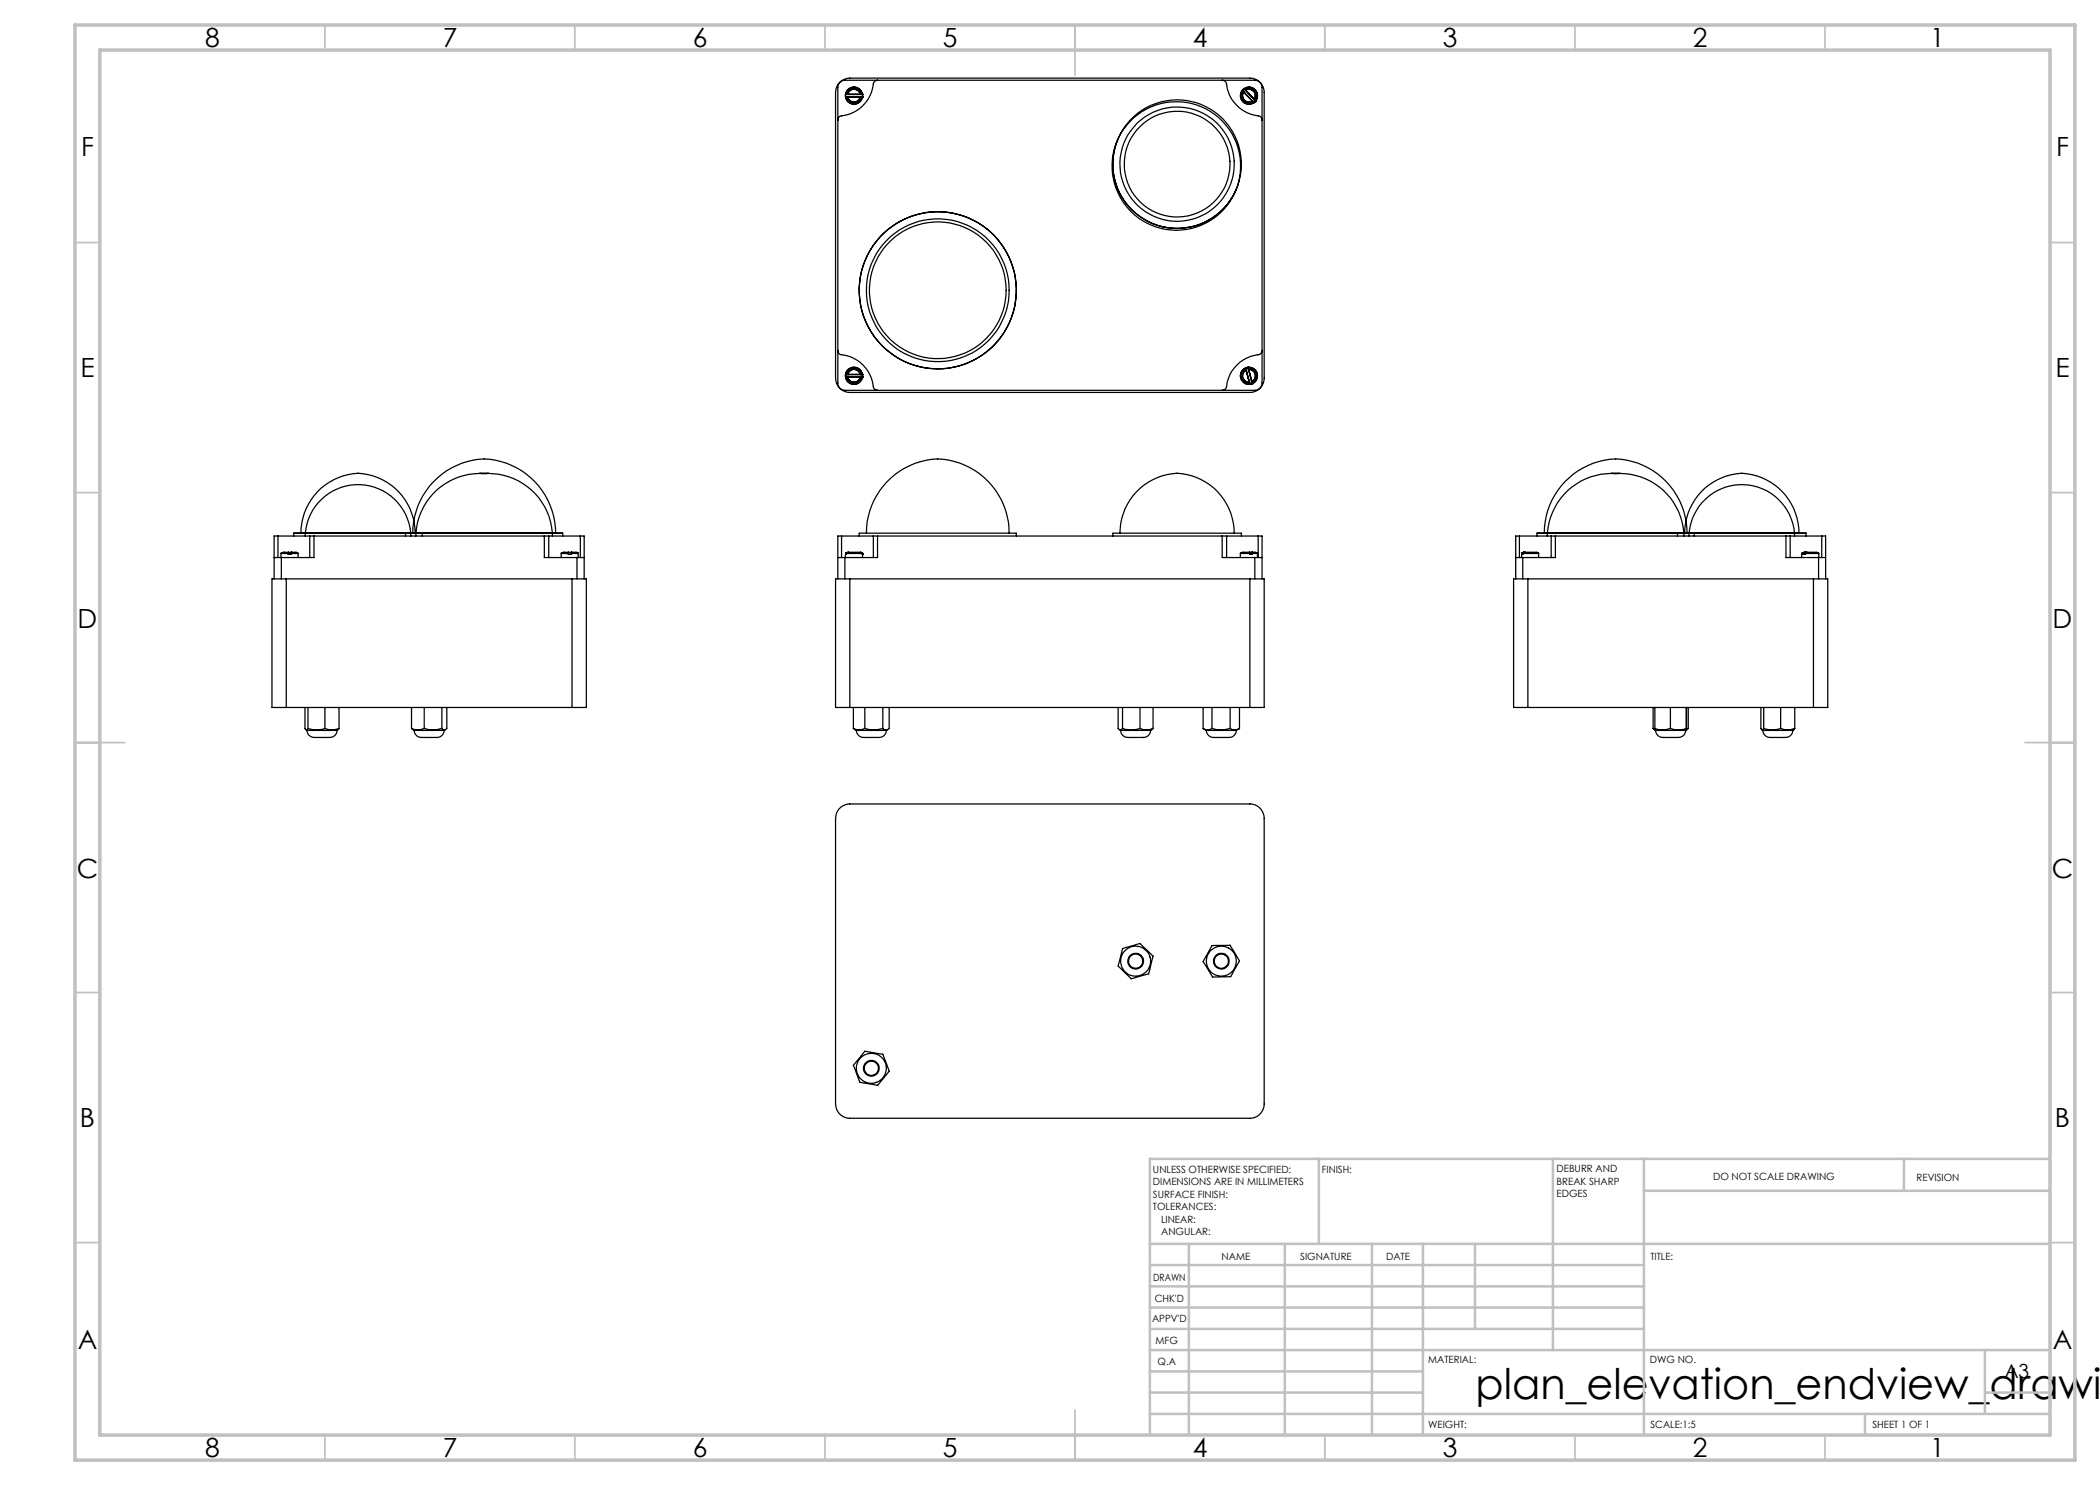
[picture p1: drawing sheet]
<svg xmlns="http://www.w3.org/2000/svg" width="420mm" height="297mm" viewBox="0 0 420 297" stroke-linecap="round" stroke-linejoin="round" font-family="sans-serif">
<g fill="none" stroke="#000" stroke-width=".25">
<path d="M167.8 16.6a2.98 2.98 0 0 1 2.2-1h80a2.86 2.86 0 0 1 2.8 2.9v57.1a2.86 2.86 0 0 1-2.8 2.9h-80a2.86 2.86 0 0 1-2.9-2.9v-57.1a2.84 2.84 0 0 1 .7-1.9zM168 16.5l.5-.3 .5-.2h82a1.45 1.45 0 0 1 1.4 1.5v59.1a1.45 1.45 0 0 1-1.4 1.5h-82a1.39 1.39 0 0 1-1.4-1.5v-59.4zM169.1 19.4h.1M169.1 18.9h.1M169.1 18.9a1.69 1.69 0 0 1 1.7-1.5 1.69 1.69 0 0 1 1.7 1.5M169.1 19.4a1.69 1.69 0 0 0 1.7 1.4 1.69 1.69 0 0 0 1.7-1.4M169.1 18.9v.5M169.1 19.4h3.4M169.1 18.9h3.4M169.2 19.4h.3M169.2 19.4h.1M169.2 18.9h.1"/>
<path d="M169.2 18.9h.3M169.2 19.4a1.6 1.6 0 0 0 1.6 1.3 1.6 1.6 0 0 0 1.6-1.3M169.2 18.9a1.6 1.6 0 0 1 1.6-1.3 1.6 1.6 0 0 1 1.6 1.3M169.2 19.4h3.2M169.2 18.9h3.2M169.5 19.4a1.28 1.28 0 0 0 1.3 1 1.28 1.28 0 0 0 1.2-1M169.5 18.9h.1M169.5 18.9a1.28 1.28 0 0 1 1.3-1.1 1.28 1.28 0 0 1 1.2 1.1M169.5 19.4h.1M172 18.9h.1M172 19.4h.1M172 18.9h.4"/>
<path d="M172 19.4h.4M172.4 18.9h.1M172.4 19.4h.1M172.5 19.4h.1M172.5 19.4h-.1M172.5 18.9h.1M172.5 18.9v.5M175.5 16a.84 .84 0 0 0-.8 .8 7.2 7.2 0 0 1-6.7 6.4l-.3 .4-.1 .4M244.4 16a.85 .85 0 0 1 .9 .8 7.2 7.2 0 0 0 6.7 6.4l.2 .2 .2 .6M248.4 18.1l.1 .1M248.4 18.1a1.71 1.71 0 0 0 .2 2.2 1.71 1.71 0 0 0 2.2 .2M248.4 18.1h.1"/>
<path d="M248.5 18.1v.1M248.5 18.1h.1M248.5 18.1l2.3 2.4M248.5 18.2l.2 .2M248.5 18.2h.1M248.5 18.2a1.58 1.58 0 0 0 .2 2 1.58 1.58 0 0 0 2 .3M248.7 18.4a1.3 1.3 0 0 0 .2 1.6 1.3 1.3 0 0 0 1.6 .2M248.7 18.4h.1M248.7 18.4a1.27 1.27 0 0 0 .2 1.6 1.27 1.27 0 0 0 1.6 .2M248.7 18.4l1.8 1.8M248.8 17.7h.1M248.8 17.7l.1 .1"/>
<path d="M248.8 17.7a1.7 1.7 0 0 1 2.2 .2 1.7 1.7 0 0 1 .1 2.3M248.8 17.7l-.4 .4M248.8 17.7l2.3 2.5M248.9 17.8h.1M248.9 17.8l.2 .3M248.9 17.8l.2 .2M248.9 17.8a1.58 1.58 0 0 1 2 .2 1.58 1.58 0 0 1 .2 2.1M249.1 18.1l1.7 1.8M249.1 18a1.29 1.29 0 0 1 1.6 .2 1.29 1.29 0 0 1 .2 1.7M249.1 18h.1M249.1 18v.1M250.8 19.9h.1"/>
<path d="M250.8 19.9l.2 .2M250.9 19.9h.1M250.9 19.9l.2 .2M223.4 28.2a12.9 12.9 0 0 0 7.2 16.6 12.9 12.9 0 0 0 16.7-7M250.5 20.2h.1M250.5 20.2l.2 .3M250.5 20.2l.2 .2M250.7 20.4v.1M250.7 20.4l.1 .1M250.7 20.5h.1M250.8 20.5h.1M251 20.1h.1"/>
<path d="M251 20.1l.1 .1M251.1 20.1v.1M251.1 20.2h.1M251.1 20.2l-.3 .3M167.6 70.1a.85 .85 0 0 0 .7 .8 7.3 7.3 0 0 1 6.4 6.7l.3 .3 .5 .2M169.1 74.9h.1M169.1 75.4h.1M169.1 74.9a1.69 1.69 0 0 1 1.7-1.5 1.69 1.69 0 0 1 1.7 1.5M169.1 75.4a1.69 1.69 0 0 0 1.7 1.5 1.69 1.69 0 0 0 1.7-1.5M169.1 74.9v.5M169.1 75.4h3.4M169.1 74.9h3.4"/>
<path d="M169.2 74.9h.1M169.2 74.9h.3M169.2 75.4h.3M169.2 75.4h.1M169.2 75.4a1.6 1.6 0 0 0 1.6 1.3 1.6 1.6 0 0 0 1.6-1.3M169.2 74.9a1.6 1.6 0 0 1 1.6-1.3 1.6 1.6 0 0 1 1.6 1.3M169.2 74.9h-.1M169.2 74.9h3.2M169.5 75.4a1.28 1.28 0 0 0 1.3 1 1.28 1.28 0 0 0 1.2-1M169.5 75.4h.1M169.5 74.9a1.28 1.28 0 0 1 1.3-1 1.28 1.28 0 0 1 1.2 1M169.5 74.9h.1"/>
<path d="M172 74.9h.1M172 75.4h.1M172 74.9h.4M172 75.4h.4M172.4 74.9h.1M172.4 75.4h.1M172.5 74.9h.1M172.5 75.4h.1M172.5 74.9v.5M249.1 73.6v.1M249.1 73.6a1.7 1.7 0 0 0-1 2 1.7 1.7 0 0 0 1.8 1.3M249.1 73.6h.1"/>
<path d="M249.1 73.7l.1 .3M249.1 73.7a1.57 1.57 0 0 0-.9 1.9 1.57 1.57 0 0 0 1.7 1.1M249.1 73.6l.1 .1M249.1 73.7h.1M249.1 73.6l.9 3.2M249.2 73.7v.3M249.2 74a1.28 1.28 0 0 0-.7 1.5 1.28 1.28 0 0 0 1.3 .9M249.2 74h.1M249.2 74l.6 2.4M249.2 74l.7 2.4M249.6 73.5h.1M249.6 73.5v.1"/>
<path d="M249.6 73.5l.8 3.2M249.6 73.6h.1M249.6 73.5l.1 .1M249.6 73.5a1.7 1.7 0 0 1 1.8 1.2 1.7 1.7 0 0 1-.9 2M249.6 73.5l-.5 .1M249.6 73.6l.1 .3M249.7 73.6v.3M249.7 73.6a1.57 1.57 0 0 1 1.6 1.2 1.57 1.57 0 0 1-.9 1.8M249.7 73.9a1.28 1.28 0 0 1 1.3 .9 1.28 1.28 0 0 1-.6 1.5M249.7 73.9h.1M249.7 73.9l.7 2.4M249.8 76.4h.1"/>
<path d="M249.8 76.4l.1 .3M249.9 76.4v.3M249.9 76.7h.1M249.9 76.7v.2M249.9 76.7l.1 .1M249.9 76.9h.1M250 76.8h.1M250 76.8l-.1 .1M250 76.8v.1M250.4 76.3h.1M250.4 76.3v.3M250.4 76.6h.1"/>
<path d="M250.4 76.6v.1M250.4 76.6l.1 .1M250.4 76.7h.1M250.5 76.7h.1M250.5 76.7l-.5 .2M252.4 70.1a.84 .84 0 0 1-.8 .8 7.4 7.4 0 0 0-6.4 6.7l-.2 .3-.6 .2M96 94.7h1.7M96 94.7a12.8 12.8 0 0 0-12.9 12.5M97.7 94.7a12.8 12.8 0 0 1 12.8 12.5M322.3 94.7h1.7M322.3 94.7a12.8 12.8 0 0 0-12.8 12.5M324 94.7a12.8 12.8 0 0 1 12.8 12.5"/>
<path d="M54.8 111.5h1.5M55.6 107.2h6.3M55.6 107.2h-.8v8.6M55.6 107.2v4.3M56.2 110.7h1.4M56.2 110.7v.8M56.3 111.5v4.3M56.3 110.6l-.1 .1M56.3 110.6h1.3M56.6 110.5h.1M56.6 110.5h1M56.6 110.5l-.3 .1"/>
<path d="M57.3 115.8h-2.9v25.7h2.9M57.3 115.8h57.1M57.3 115.8v25.7M57.6 110.7v.2h.6M57.6 110.6v.1M57.6 110.7h.1M57.6 110.6h.1M57.6 110.5v.1M57.6 110.5h.1M57.6 110.7l.1 .2M58.1 110.7h.1M58.1 110.7v.2"/>
<path d="M58.2 110.7v.2M58.2 110.6v.1M58.2 110.6l-.1 .1M58.2 110.6h.1M58.2 110.5v.1M58.2 110.5h.1M58.2 110.5h1M58.2 110.7h1.4M58.2 110.6h1.3M58.7 106.6h25.8zM58.7 106.6v.6M59.2 110.5h.1"/>
<path d="M59.2 110.5l.3 .1M59.5 110.6l.1 .1M59.6 110.7v.8M60.2 106.6a11.8 11.8 0 0 1 12.4-11.8 12 12 0 0 1 10.4 11.8M60.2 106.6h22.8zM61 107.2a10.6 10.6 0 0 1 10.6-10.3 10.6 10.6 0 0 1 10.6 10.3M61.9 107.2h.9M61.9 107.2v4.3M62.8 107.2h46.1M62.8 107.2v4.3h-6.5M81.1 106.6v.6M81.1 106.6h31.4z"/>
<path d="M82.5 106.6a14.8 14.8 0 0 1 15.5-14.7 14.9 14.9 0 0 1 13.1 14.7M82.5 106.6h28.6zM84.5 106.6v.6M108.9 107.2h.8M108.9 107.2v4.3h6.5M109.7 107.2h6.4M109.7 107.2v4.3M112.3 110.7h1.4M112.3 110.7l-.1 .8M112.4 110.6l-.1 .1M112.4 110.6h1.3M112.5 106.6v.6"/>
<path d="M112.6 110.5h.1M112.6 110.5h1.1M112.6 110.5l-.2 .1M113.7 110.7v.2h.5M113.7 110.6v.1M113.7 110.7h.1M113.7 110.6h.1M113.7 110.5v.1M113.7 110.5h.1M113.7 110.7v.2M114.2 110.7v.2M114.2 110.6v.1"/>
<path d="M114.2 110.7h.1M114.2 110.6h.1M114.2 110.5v.1M114.2 110.5h.1M114.2 110.5h1M114.2 110.7h1.4M114.2 110.6h1.3M114.4 115.8h2.9v25.7h-2.9M114.4 115.8v25.7M115.2 110.5h.1M115.2 110.5l.3 .1M115.4 111.5h1.4"/>
<path d="M115.4 111.5v4.3M115.5 110.6l.1 .1M115.6 110.7v.8M116.1 107.2h.7v8.6M116.1 107.2v4.3M167.6 111.5h1.4M168.3 107.2h6.4M168.3 107.2h-.7v8.6M168.3 107.2v4.3M169 111.5v4.3M169.1 110.9v.6M169.1 110.7v.2"/>
<path d="M169.1 110.7h3.4M169.1 110.7h.1M169.1 110.9h.1M169.2 110.6l-.1 .1M169.2 110.6h3.2M169.5 110.5h.1M169.5 110.5l-.3 .1M169.5 110.5h2.5M170 115.8h-2.9v25.7h2.9M170 115.8v25.7M170 115.8h80M171.8 107.2v-.6h31.5v.6"/>
<path d="M172 110.5h.1M172 110.5l.4 .1M172.4 110.6l.1 .1M172.5 110.7v.2M172.5 110.9v.6M172.5 110.7h.1M172.5 110.9h.1M173.3 106.6a14.7 14.7 0 0 1 15.4-14.7 14.9 14.9 0 0 1 13.1 14.7M174.7 107.2h.8M174.7 107.2v4.3M175.5 107.2v4.3h-6.5M175.5 107.2h68.9"/>
<path d="M222.6 107.2v-.6h25.7v.6M224 106.6a11.8 11.8 0 0 1 12.4-11.8 12 12 0 0 1 10.4 11.8M244.4 107.2h.9M244.4 107.2v4.3h6.6M245.3 107.2h6.3M245.3 107.2v4.3M248.1 110.7h1.8M248.1 110.7v.8M248.2 110.6l-.1 .1M248.2 110.6h1.7M248.5 110.5h.1M248.5 110.5h1.3"/>
<path d="M248.5 110.5l-.3 .1M249.8 110.5l.1 .1M249.8 110.5h.1M249.8 110.5h.6M249.9 110.6v.1M249.9 110.6l.1 .1M249.9 110.7l.1 .2M249.9 110.7h.1M250 115.8h2.8v25.7h-2.8M250 110.9h.5M250 110.7v.2M250 115.8v25.7"/>
<path d="M250.4 110.5v.1M250.4 110.5h.1M250.4 110.5h.7M250.4 110.6l.1 .1M250.4 110.7h.1M250.4 110.6v.1M250.4 110.6h.1M250.4 110.6h1M250.4 110.7v.2M250.5 110.7v.2M250.5 110.7h1M251 111.5h1.4"/>
<path d="M251 111.5v4.3M251.1 110.5h.1M251.1 110.5l.3 .1M251.4 110.6l.1 .1M251.5 110.7v.8M251.6 107.2h.8v8.6M251.6 107.2v4.3M303.1 111.5h1.5M303.9 107.2h6.3M303.9 107.2h-.8v8.6M303.9 107.2v4.3M304.3 110.7v.2"/>
<path d="M304.3 110.9h.1M304.3 110.7h.1M304.3 110.7v.8M304.4 110.6l-.1 .1M304.4 110.9h.1M304.4 110.6h.1M304.5 110.7l-.1 .2M304.5 110.7h.1M304.5 110.7h3.2M304.6 111.5v4.3M304.6 110.6l-.1 .1M304.6 110.6h3"/>
<path d="M304.7 110.5h.1M304.7 110.5l-.3 .1M304.7 110.5h.2M304.9 110.5h.1M304.9 110.5l-.3 .1M304.9 110.5h2.4M305.6 115.8h-2.9v25.7h2.9M305.6 115.8h57.1M305.6 115.8v25.7M307.3 110.5h.1M307.3 110.5l.3 .1M307.4 106.6h31.4z"/>
<path d="M307.4 106.6v.6M307.6 110.6l.1 .1M307.7 110.7v.8M308.9 106.6a14.7 14.7 0 0 1 15.4-14.7 14.9 14.9 0 0 1 13.1 14.7M308.9 106.6h28.5zM310.2 107.2h.9M310.2 107.2v4.3M311.1 107.2h46.1M311.1 107.2v4.3h-6.5M335.5 106.6h25.7zM335.5 106.6v.6M336.9 106.6a11.8 11.8 0 0 1 12.5-11.8 12 12 0 0 1 10.4 11.8"/>
<path d="M336.9 106.6h22.9zM337.8 107.2a10.6 10.6 0 0 1 10.6-10.3 10.6 10.6 0 0 1 10.5 10.3M338.8 106.6v.6M357.2 107.2h.8M357.2 107.2v4.3h6.5M358 107.2h6.3M358 107.2v4.3M360.4 110.7h.2M360.4 110.7l-.1 .8M360.5 110.6l-.1 .1M360.5 110.6h.3M360.6 110.7v.2h.4"/>
<path d="M360.6 110.7h.1M360.7 110.7v.2M360.8 110.6l-.1 .1M360.8 110.6l-.2 .1M360.8 110.6h.1M360.8 110.5h.1M360.8 110.5h.2M360.8 110.5l-.3 .1M361 110.5l-.2 .1M361 110.5h.1M361 110.5h.4M361 110.7v.2"/>
<path d="M361 110.7h.1M361 110.6v.1M361 110.7h2.7M361.1 110.6l-.1 .1M361.1 110.6h2.5M361.2 106.6v.6M361.3 110.5h.1M361.4 110.5l-.3 .1M361.4 110.5h.1M361.4 110.5h1.9M362.7 115.8h2.8v25.7h-2.8M362.7 115.8v25.7"/>
<path d="M363.3 110.5h.1M363.4 110.5l.2 .1M363.6 110.6l.1 .1M363.7 111.5h1.4M363.7 111.5v4.3M363.7 110.7l.1 .8M364.3 107.2h.8v8.6M364.3 107.2v4.3M57.3 141.5h57.1M61 141.5v4.2l.3 .3 .3-.3M61.2 146l.2 .1M61.4 146.1a1.67 1.67 0 0 0 2.2 1.4h1.7a1.62 1.62 0 0 0 2.1-1.4"/>
<path d="M61.4 146.1h6M61.6 145.7a4.9 4.9 0 0 0 3.4 0M61.6 141.5v4.2M65 145.7a3.7 3.7 0 0 0 2.8 0M65 141.5v4.2M67.6 146l-.2 .1M67.8 145.7l-.2 .2M67.8 141.5v4.2M82.3 145.7l.3 .2M82.3 145.7a2.99 2.99 0 0 0 2.5 0M82.3 141.5v4.2M82.5 145.9l.3 .2"/>
<path d="M82.8 146.1a1.62 1.62 0 0 0 2.1 1.4h2a1.55 1.55 0 0 0 1.9-1.4M82.8 146.1h6M84.8 145.7a5.6 5.6 0 0 0 3.6 0M84.8 141.5v4.2M88.4 141.5v4.2M89.1 145.9l-.3 .2M89.4 141.5v4.2a.56 .56 0 0 1-1 0M170 141.5h80M170.7 145.7l.6 .4M170.7 145.7a2.47 2.47 0 0 0 2.3 0M170.7 141.5v4.2M171.3 146.1a1.7 1.7 0 0 0 2.2 1.4h1.4a1.9 1.9 0 0 0 2.3-1.1l.1-.3"/>
<path d="M171.3 146.1h6M173 145.7a5.9 5.9 0 0 0 3.6 0M173 141.5v4.2M176.6 141.5v4.2M177.6 145.9l-.3 .2M177.8 141.5v4.2a.82 .82 0 0 1-1.2 0M223.6 141.5v4.2l.4 .3 .5-.3M223.9 145.9l.2 .2M224.1 146.1a1.65 1.65 0 0 0 2.2 1.4h1.7a1.64 1.64 0 0 0 2.1-1.4M224.1 146.1h6M224.5 145.7a5.2 5.2 0 0 0 3.5 0M224.5 141.5v4.2"/>
<path d="M228 145.7a3.2 3.2 0 0 0 2.6 0M228 141.5v4.2M230.4 145.9l-.3 .2M230.6 145.7l-.2 .2M230.6 141.5v4.2M240.6 141.5v4.2a1.46 1.46 0 0 0 1.8 0M240.7 145.7l.6 .4M241.3 146.1a1.6 1.6 0 0 0 2 1.4h2a1.56 1.56 0 0 0 2-1.4M241.3 146.1h6M242.4 145.7a6 6 0 0 0 3.6 0M242.4 141.5v4.2M246 145.7a1.69 1.69 0 0 0 1.9 0"/>
<path d="M246 141.5v4.2M247.9 145.7l-.6 .4M247.9 141.5v4.2M305.6 141.5h57.1M330.6 145.7l.4 .3M330.6 145.7l.4 .1M330.6 141.5v4.2M331 145.7a4.4 4.4 0 0 0 3.1 0M331 145.7v.3M331 146l.1 .1M331 141.5v4.2M331.1 146.1a1.64 1.64 0 0 0 2.1 1.4h1.8a1.65 1.65 0 0 0 2.1-1.4"/>
<path d="M331.1 146.1h6M334.1 145.7a4.3 4.3 0 0 0 3.2 0M334.1 141.5v4.2M337.3 145.7v.3M337.3 141.5v4.2M337.3 146l-.2 .1M337.3 141.5v4.4M337.4 145.9l-.1 .1M337.6 141.5v4.2l-.3 .3M352.2 141.5v4.2l.2 .3 .3-.3M352.4 146l.2 .1M352.6 146.1a1.6 1.6 0 0 0 2 1.4h1.7a1.68 1.68 0 0 0 2.3-1.4"/>
<path d="M352.6 146.1h6M352.7 145.7a4.9 4.9 0 0 0 3.4 0M352.7 141.5v4.2M356.1 145.7a3.7 3.7 0 0 0 2.9 0M356.1 141.5v4.2M358.7 146l-.1 .1M359 145.7l-.3 .2M359 141.5v4.2M167.8 161.8a2.98 2.98 0 0 1 2.2-1h80a2.86 2.86 0 0 1 2.8 2.9v57.1a2.86 2.86 0 0 1-2.8 2.9h-80a2.86 2.86 0 0 1-2.9-2.9v-57.1a3 3 0 0 1 .7-1.9zM224.5 189.7l3.5-1 1.9 1.9 .7 .6-.9 3.6-3.5 1-2.6-2.6zM242.4 189.1h3.6l.9 1.4 1 1.7-1.8 3.1-3.6 .1-1.9-3.1zM173 210.3l3.6 .6 .5 1.2 .7 2.1-2.3 2.9-3.5-.6-1.3-3.4z"/>
<circle cx="170.8" cy="19.1" r="1.71"/>
<circle cx="249.8" cy="19.1" r="1.72"/>
<circle cx="235.3" cy="33.2" r="12.9"/>
<circle cx="235.4" cy="32.8" r="12.9"/>
<circle cx="235.4" cy="32.8" r="11.4"/>
<circle cx="235.4" cy="32.8" r="10.6"/>
<circle cx="187.5" cy="58.1" r="14.3"/>
<circle cx="187.6" cy="58.1" r="15.7"/>
<circle cx="187.6" cy="58" r="13.7"/>
<circle cx="170.8" cy="75.2" r="1.72"/>
<circle cx="249.8" cy="75.2" r="1.7"/>
<circle cx="227.1" cy="192.2" r="1.57"/>
<circle cx="227.1" cy="192.2" r="1.42"/>
<circle cx="227.1" cy="192.2" r="3"/>
<circle cx="244.3" cy="192.2" r="1.42"/>
<circle cx="244.3" cy="192.2" r="3"/>
<circle cx="244.3" cy="192.2" r="1.57"/>
<circle cx="174.3" cy="213.7" r="3"/>
<circle cx="174.3" cy="213.7" r="1.57"/>
<circle cx="174.3" cy="213.7" r="1.41"/>
</g>
<g fill="none" stroke="#c0c0c0" stroke-width=".35">
<path d="M65 5v5M115 5v5M165 5v5M215 5v10M265 5v5M315 5v5M365 5v5M15 48.5h5M410 48.5h5M15 98.5h5M410 98.5h5M15 148.5h10"/>
<path d="M405 148.5h10M15 198.5h5M410 198.5h5M15 248.5h5M410 248.5h5M65 287v5M115 287v5M165 287v5M215 282v10M265 287v5M315 287v5M365 287v5"/>
</g>
<g fill="none" stroke="#c0c0c0" stroke-width=".5">
<path d="M263.8 231.8v17M310.6 231.8v38.2M328.8 231.8v55.2M328.8 238.2h81.2M380.8 231.8v6.4M410 231.8h-180v55.2M230 248.8h180M230 257.3h98.8M230 253h98.8M237.8 248.8v38.2M257 248.8v38.2M274.4 248.8v38.2"/>
<path d="M284.6 248.8v38.2M295 248.8v17M230 265.8h98.8M230 261.5h98.8M230 278.5h54.6M230 274.3h54.6M230 270h180M397 278.5h13M397 270v12.8M230 282.8h180M373 282.8v4.2"/>
</g>
<path d="M15 5h400v287h-400zM20 10h390v277h-390z" fill="none" stroke="#c0c0c0" stroke-width=".7"/>
<text font-size="8.5" x="295.1" y="279.7">plan_elevation_endview_drawin</text>
<g font-size="5.3">
<text x="41" y="9.5">8</text>
<text x="88.5" y="9.5">7</text>
<text x="138.5" y="9.5">6</text>
<text x="188.5" y="9.5">5</text>
<text x="238.5" y="9.5">4</text>
<text x="288.5" y="9.5">3</text>
<text x="338.5" y="9.5">2</text>
<text x="386" y="9.5">1</text>
<text x="16.2" y="31.2">F</text>
<text x="411.2" y="31.2">F</text>
<text x="16.1" y="75.5">E</text>
<text x="411.1" y="75.5">E</text>
<text x="15.5" y="125.5">D</text>
<text x="410.5" y="125.5">D</text>
<text x="15.4" y="175.5">C</text>
<text x="410.4" y="175.5">C</text>
<text x="16" y="225.5">B</text>
<text x="411" y="225.5">B</text>
<text x="15.5" y="269.7">A</text>
<text x="410.5" y="269.7">A</text>
<text x="41" y="291.5">8</text>
<text x="88.5" y="291.5">7</text>
<text x="138.5" y="291.5">6</text>
<text x="188.5" y="291.5">5</text>
<text x="238.5" y="291.5">4</text>
<text x="288.5" y="291.5">3</text>
<text x="338.5" y="291.5">2</text>
<text x="386" y="291.5">1</text>
</g>
<text font-size="3.9" x="400.9" y="275.5">A3</text>
<g font-size="2">
<text x="230.6" y="234.6">UNLESS OTHERWISE SPECIFIED:</text>
<text x="230.6" y="237.1">DIMENSIONS ARE IN MILLIMETERS</text>
<text x="230.6" y="239.6">SURFACE FINISH:</text>
<text x="264.4" y="234.6">FINISH:</text>
<text x="311.3" y="234.5">DEBURR AND</text>
<text x="311.3" y="237">BREAK SHARP</text>
<text x="311.3" y="239.5">EDGES</text>
<text x="342.6" y="236">DO NOT SCALE DRAWING</text>
<text x="383.3" y="236.2">REVISION</text>
<text x="230.6" y="242.1">TOLERANCES:</text>
<text x="232.2" y="244.6">LINEAR:</text>
<text x="232.2" y="247.1">ANGULAR:</text>
<text x="244.3" y="252">NAME</text>
<text x="260" y="251.9">SIGNATURE</text>
<text x="277.2" y="251.9">DATE</text>
<text x="330.1" y="251.9">TITLE:</text>
<text x="230.6" y="256.1">DRAWN</text>
<text x="230.9" y="260.3">CHK'D</text>
<text x="230.4" y="264.4">APPV'D</text>
<text x="231.1" y="268.8">MFG</text>
<text x="231.5" y="273">Q.A</text>
<text x="285.6" y="272.5">MATERIAL:</text>
<text x="330" y="272.5">DWG NO.</text>
<text x="285.6" y="285.5">WEIGHT:</text>
<text x="330.1" y="285.6">SCALE:1:5</text>
<text x="374.5" y="285.6">SHEET 1 OF 1</text>
</g>
</svg>
